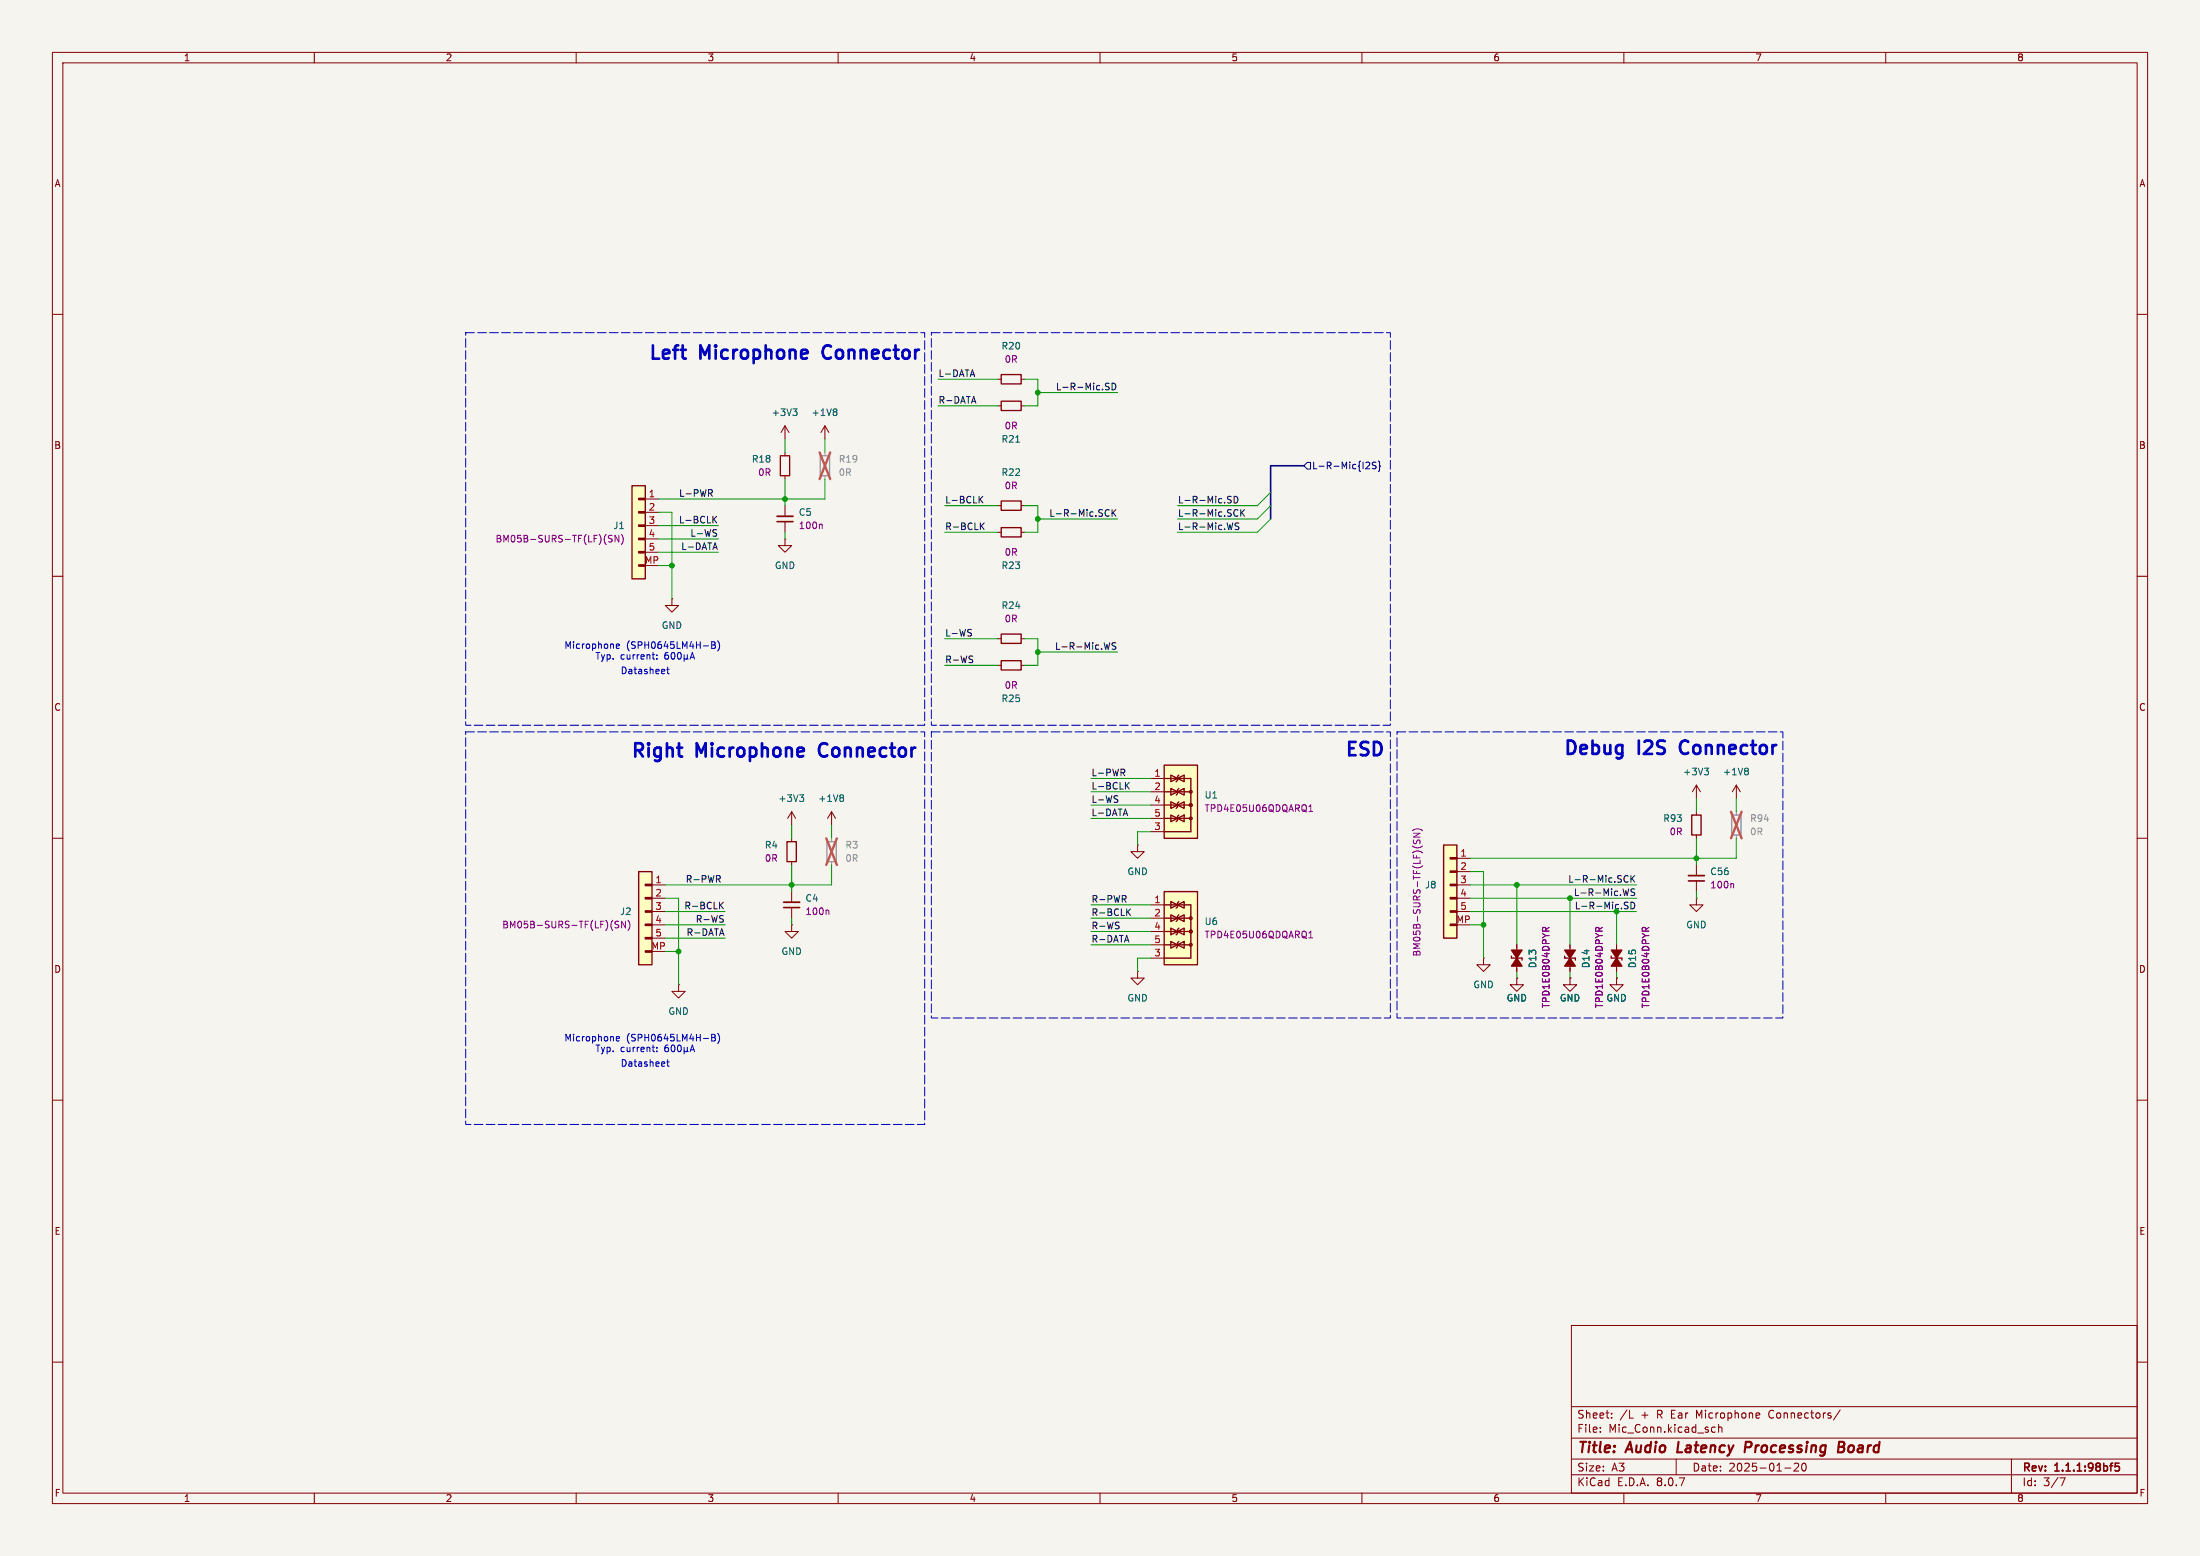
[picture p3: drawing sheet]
<svg xmlns="http://www.w3.org/2000/svg" width="420mm" height="297mm" viewBox="0 0 420 297" stroke-linecap="round" stroke-linejoin="round" font-family="sans-serif">
<path d="M0 0h420v297h-420z" fill="#f5f4ef" stroke="#f5f4ef" stroke-width=".19"/>
<g fill="none" stroke="#840000" stroke-width=".19">
<path d="M10 10h400v277h-400zM12 12h396v273h-396zM60 10v2M110 10v2M160 10v2M210 10v2M260 10v2M310 10v2M360 10v2M10 60h2M190.5 77.5h.6M194.9 77.5h.7"/>
<path d="M408 60h2M190.5 96.5h.6M194.9 96.5h.7M10 110h2M408 110h2M10 160h2M323.8 154.9v.7M323.8 159.4v.6M408 160h2M323.8 171.5v1.2h-1.2l1.2 1.3 1.3-1.3h-1.3M323.8 171.5h.1M10 210h2"/>
<path d="M408 210h2M300 253h108v32h-108zM10 260h2M300 278.5h108M300 274.5h108M300 268.5h108M305.5 273.2v.2M305.5 272.5v.1M307.7 270.5v.2M307.7 269.8v.1M311.1 270.7h.7M320 278.5v3"/>
<path d="M326.9 273.3h.5M326.9 272.5h.5M328.1 272.5l.2-.1 .4 .1v.9M328.1 271.9v1.5M335.7 269.7l.2 .3-.7 .2M335.9 270.6l-.2 .1M343.3 279.4v.5l-.9 .9h1M344.1 279.4a.81 .81 0 0 0 .3 1.4l.3-.2 .1-.4-.1-.8M351.3 269.1l-1.3 1.9M384 278.5v6.5M408 260h2M60 285v2"/>
<path d="M110 285v2M160 285v2M210 285v2M260 285v2M300 281.5h108M310 285v2M340.7 280.2h1.2M360 285v2M393.2 282.1h1l-.6 1.5"/>
</g>
<path d="M404.5 279.3h-.7v.7l.2-.1h.5l.1 .2-.1 .5-.2 .2-.5-.2" fill="none" stroke="#840000" stroke-width=".3"/>
<path d="M320.4 275.2l-.2 2h.9M334.1 275.2h-.8l-.3 2M334.1 276.2l-.9 .1M351 276.2h.7M351.1 275.2l.9 .1a.51 .51 0 0 1 .1 .5 .51 .51 0 0 1-.4 .4l.2 .1a.58 .58 0 0 1-.3 .9h-.7z" fill="none" stroke="#840000" stroke-width=".4"/>
<path d="M191.1 76.6h3.8v1.8h-3.8zM191.1 95.6h3.8v1.8h-3.8zM323 155.6h1.7v3.8h-1.7z" fill="none" stroke="#840000" stroke-width=".25"/>
<path d="M193.9 84.4h.7" fill="none" stroke="#006464" stroke-width=".19"/>
<g fill="#ffffc2">
<path d="M276.9 176.4h1.2v.3h-1.2z"/>
<path d="M276.9 173.9h1.2v.2h-1.2z"/>
<path d="M276.9 171.3h1.2v.3h-1.2z"/>
<path d="M276.9 168.8h1.2v.2h-1.2z"/>
<path d="M276.9 166.2h1.2v.3h-1.2z"/>
<path d="M276.9 163.7h1.2v.3h-1.2z"/>
<path d="M275.6 161.3h2.5v17.8h-2.5z"/>
</g>
<path d="M275.6 161.3h2.5v17.8h-2.5zM276.9 176.4h1.2v.3h-1.2zM276.9 173.9h1.2v.2h-1.2zM276.9 171.3h1.2v.3h-1.2zM276.9 168.8h1.2v.2h-1.2zM276.9 166.2h1.2v.3h-1.2zM276.9 163.7h1.2v.3h-1.2zM288.5 182.5v.4h2.1v.4M298.7 182.5v.4h2v.4M307.6 182.5v.4h2v.4" fill="none" stroke="#840000" stroke-width=".25"/>
<g fill="none" stroke="#840000" stroke-width=".19">
<path d="M323.8 149.9v2.5M323.8 149.9l-.7 1.2M323.8 149.9l.8 1.2M278.1 163.8h2.6M278.1 166.4h2.6M278.1 168.9h2.6M278.1 171.5h2.6M278.1 174h2.6M323.8 165.1v2M323.8 168.1v2.1M283.2 182.9v1.3h-1.3l1.3 1.2 1.3-1.2h-1.3M283.2 182.9h.1"/>
<path d="M289.6 186.7v1.3h1.2l-1.2 1.2-1.3-1.2h1.3M289.6 186.7h.1M289.6 180.3v5.1M299.7 186.7v1.3h1.3l-1.3 1.2-1.3-1.2h1.3M299.7 186.7h.1M299.7 180.3v5.1M308.6 186.7v1.3h1.3l-1.3 1.2-1.3-1.2h1.3M308.6 186.7h.1M308.6 180.3v5.1"/>
</g>
<path d="M269.6 158.6a1.46 1.46 0 0 1 2 0M269.8 159.1h1.3l-1.3 .7h1.3M269.9 160.3l-.1 .5 .1 .2h.4l.2-.6 .3-.1 .3 .3-.1 .4M294.5 177.3l.2-.3 .3 .1 .1 .2M295.7 177l-.6 .4M304.6 177.3l.3-.3 .3 .1 .1 .2M305.9 177l-.6 .4M313.5 177.3l.2-.3 .4 .1 .1 .2M314.8 177l-.6 .4M330.8 168.6l.2 .2v.7" fill="none" stroke="#840084" stroke-width=".19"/>
<g fill="#840000" stroke="#840000" stroke-width=".25">
<path d="M299.7 182.9l1 1.5h-2z"/>
<path d="M298.7 181.4h2l-1 1.5z"/>
<path d="M308.6 182.9l1 1.5h-2z"/>
<path d="M307.6 181.4h2l-1 1.5z"/>
<path d="M289.6 182.9l1 1.5h-2.1z"/>
<path d="M288.5 181.4h2.1l-1 1.5z"/>
</g>
<path d="M322.3 168.1h3.1" fill="none" stroke="#840000" stroke-width=".3"/>
<path d="M322.3 167.1h3.1" fill="none" stroke="#840000" stroke-width=".33"/>
<path d="M330.6 155.6h1.8v3.8h-1.8z" fill="none" stroke="#9c9b98" stroke-width=".25"/>
<path d="M331.5 154.9v.7M331.5 159.4v.6" fill="none" stroke="#9c9b98" stroke-width=".19"/>
<path d="M330.5 154.9l2 5.1M332.5 154.9l-2 5.1" fill="none" stroke="#e75356" stroke-width=".46"/>
<path d="M325.4 146.6h.7l-.4 .5M325.9 147.1l.2 .3v.3l-.2 .2" fill="none" stroke="#006464" stroke-width=".19"/>
<path d="M331.5 149.9l-.8 1.2z" fill="#ffffc2"/>
<path d="M331.5 149.9v2.5" fill="none" stroke="#ffffc2" stroke-width=".19"/>
<path d="M331.5 149.9l.7 1.2z" fill="#ffffc2"/>
<path d="M331.5 149.9l-.8 1.2M331.5 149.9v2.5M331.5 149.9l.7 1.2M151.1 176.5v1.3h-1.2l1.2 1.3 1.3-1.3h-1.3M151.1 176.5h.1" fill="none" stroke="#840000" stroke-width=".19"/>
<path d="M333.5 146.6l.3 .3-.3 .3 .3 .2v.3l-.3 .2" fill="none" stroke="#006464" stroke-width=".19"/>
<g fill="#ffffc2">
<path d="M123.2 181.5h1.3v.2h-1.3z"/>
<path d="M123.2 178.9h1.3v.3h-1.3z"/>
<path d="M123.2 176.4h1.3v.3h-1.3z"/>
<path d="M123.2 173.9h1.3v.2h-1.3z"/>
<path d="M123.2 171.3h1.3v.3h-1.3z"/>
<path d="M123.2 168.8h1.3v.2h-1.3z"/>
<path d="M121.9 166.4h2.6v17.8h-2.6z"/>
</g>
<path d="M121.9 166.4h2.6v17.8h-2.6zM123.2 178.9h1.3v.3h-1.3zM123.2 176.4h1.3v.3h-1.3zM123.2 173.9h1.3v.2h-1.3zM123.2 171.3h1.3v.3h-1.3zM123.2 168.8h1.3v.2h-1.3zM123.2 181.5h1.3v.2h-1.3z" fill="none" stroke="#840000" stroke-width=".25"/>
<path d="M151.1 154.9v2.6M151.1 154.9l-.7 1.3M151.1 154.9l.8 1.3M124.5 168.9h2.5M124.5 171.5h2.5M124.5 174h2.5M124.5 176.5h2.5M124.5 179.1h2.5M151.1 170.2v2M151.1 173.2v2.1M129.5 188v1.2h-1.2l1.2 1.3 1.3-1.3h-1.3M129.5 188h.1" fill="none" stroke="#840000" stroke-width=".19"/>
<path d="M118.1 175.9l-.5-.1-.1 .2v.3l.5 .3 .1 .3-.2 .2-.5-.1M119.4 175.8v1.3l-.7-1.3v1.3M119.9 175.7a1.46 1.46 0 0 1 0 1.9M158.1 173.7l.1 .2v.7" fill="none" stroke="#840084" stroke-width=".19"/>
<path d="M149.6 173.2h3.1" fill="none" stroke="#840000" stroke-width=".3"/>
<path d="M149.6 172.2h3.1" fill="none" stroke="#840000" stroke-width=".33"/>
<path d="M152.6 151.7h.8l-.4 .5M153.2 152.2l.2 .2v.3l-.2 .3" fill="none" stroke="#006464" stroke-width=".19"/>
<path d="M157.9 160.7h1.7v3.8h-1.7z" fill="none" stroke="#9c9b98" stroke-width=".25"/>
<path d="M158.7 160v.7M158.7 164.5v.6" fill="none" stroke="#9c9b98" stroke-width=".19"/>
<path d="M157.7 160l2.1 5.1M159.8 160l-2.1 5.1" fill="none" stroke="#e75356" stroke-width=".46"/>
<path d="M158.7 154.9l-.7 1.3z" fill="#ffffc2"/>
<path d="M158.7 154.9v2.6" fill="none" stroke="#ffffc2" stroke-width=".19"/>
<path d="M158.7 154.9l.8 1.3z" fill="#ffffc2"/>
<path d="M158.7 154.9l-.7 1.3M158.7 154.9v2.6M158.7 154.9l.8 1.3M151.1 160v.7M151.1 164.5v.6" fill="none" stroke="#840000" stroke-width=".19"/>
<path d="M160.8 151.7l.2 .3-.2 .3 .2 .2v.2l-.2 .3" fill="none" stroke="#006464" stroke-width=".19"/>
<path d="M150.2 160.7h1.8v3.8h-1.8z" fill="none" stroke="#840000" stroke-width=".25"/>
<path d="M222.2 156.2h5.1M222.2 153.7h5.1M222.2 151.1h5.1M222.2 148.6h5.1v10.2h-5.1" fill="none" stroke="#ffffc2" stroke-width=".19"/>
<g fill="#ffffc2">
<path d="M224.8 155.8l.2-.2-.5 1.2 .3-.2z"/>
<path d="M225 153l-.5 1.3 .3-.2v-.8z"/>
<path d="M225 150.5l-.5 1.3 .3-.3v-.8z"/>
<path d="M225 148l-.2 .2v.8l-.3 .2z"/>
<path d="M223.5 155.6l1.3 .6-1.3 .6z"/>
<path d="M223.5 153l1.3 .7-1.3 .6z"/>
<path d="M224.8 153.7l1.3-.7v1.3z"/>
<path d="M223.5 150.5l1.3 .6-1.3 .7z"/>
<path d="M224.8 151.1l1.3-.6v1.3z"/>
<path d="M223.5 148l1.3 .6-1.3 .6z"/>
<path d="M224.8 148.6l1.3-.6v1.2z"/>
<path d="M224.8 156.2l1.3-.6v1.2z"/>
<path d="M222.2 146.1h6.4v13.9h-6.4z"/>
</g>
<g fill="#ffffc2" stroke="#ffffc2" stroke-width=".19">
<circle cx="227.3" cy="156.2" r=".25"/>
<circle cx="227.3" cy="153.7" r=".25"/>
<circle cx="227.3" cy="151.1" r=".25"/>
</g>
<g fill="none" stroke="#840000" stroke-width=".25">
<path d="M222.2 146.1h6.4v13.9h-6.4zM222.2 156.2h5.1M222.2 153.7h5.1M222.2 151.1h5.1M222.2 148.6h5.1v10.2h-5.1M223.5 155.6l1.3 .6-1.3 .6zM223.5 153l1.3 .7-1.3 .6zM223.5 150.5l1.3 .6-1.3 .7zM223.5 148l1.3 .6-1.3 .6zM224.8 153.7l1.3-.7v1.3zM224.8 151.1l1.3-.6v1.3zM224.8 148.6l1.3-.6v1.2z"/>
<path d="M224.8 156.2l1.3-.6v1.2zM225 155.6l-.2 .2v.8l-.3 .2M225 153l-.2 .3v.8l-.3 .2M225 150.5l-.2 .2v.8l-.3 .3M225 148l-.2 .2v.8l-.3 .2"/>
<circle cx="227.3" cy="151.1" r=".25"/>
<circle cx="227.3" cy="156.2" r=".25"/>
<circle cx="227.3" cy="153.7" r=".25"/>
</g>
<path d="M149.9 96.5v2.1M149.9 99.6v2M219.7 148.6h2.5M219.7 151.1h2.5M219.7 158.8h2.5M219.7 153.7h2.5M219.7 156.2h2.5" fill="none" stroke="#840000" stroke-width=".19"/>
<path d="M156.8 100.1l.2 .1v.7M249.9 154.9h.7M249.9 154l.3-.4v1.3" fill="none" stroke="#840084" stroke-width=".19"/>
<path d="M148.3 99.6h3.1" fill="none" stroke="#840000" stroke-width=".3"/>
<path d="M148.3 98.6h3.1" fill="none" stroke="#840000" stroke-width=".33"/>
<g fill="#ffffc2">
<path d="M121.9 107.8h1.3v.3h-1.3z"/>
<path d="M121.9 105.3h1.3v.2h-1.3z"/>
<path d="M121.9 102.7h1.3v.3h-1.3z"/>
<path d="M121.9 100.2h1.3v.3h-1.3z"/>
<path d="M121.9 97.7h1.3v.2h-1.3z"/>
<path d="M121.9 95.1h1.3v.3h-1.3z"/>
<path d="M120.6 92.7h2.6v17.8h-2.6z"/>
</g>
<path d="M120.6 92.7h2.6v17.8h-2.6zM121.9 97.7h1.3v.2h-1.3zM121.9 95.1h1.3v.3h-1.3zM149 87h1.7v3.8h-1.7zM121.9 107.8h1.3v.3h-1.3zM121.9 105.3h1.3v.2h-1.3zM121.9 102.7h1.3v.3h-1.3zM121.9 100.2h1.3v.3h-1.3z" fill="none" stroke="#840000" stroke-width=".25"/>
<path d="M123.2 95.3h2.5M123.2 97.8h2.5M149.9 86.4v.6M149.9 90.8v.6M123.2 100.3h2.5M123.2 102.9h2.5M123.2 105.4h2.5M128.3 114.3v1.3h-1.3l1.3 1.2 1.2-1.2h-1.2M128.3 114.3h.1M149.9 102.9v1.2h-1.3l1.3 1.3 1.2-1.3h-1.2M149.9 102.9h.1" fill="none" stroke="#840000" stroke-width=".19"/>
<path d="M116.9 102.2h-.5l-.2 .1v.4l.5 .2 .2 .3-.3 .2h-.5M118.1 102.2v1.2l-.7-1.2v1.2M118.6 102a1.46 1.46 0 0 1 0 1.9" fill="none" stroke="#840084" stroke-width=".19"/>
<path d="M157.5 81.3l-.8 1.3z" fill="#ffffc2"/>
<path d="M157.5 81.3v2.5" fill="none" stroke="#ffffc2" stroke-width=".19"/>
<path d="M157.5 81.3l.7 1.3z" fill="#ffffc2"/>
<path d="M157.5 81.3l-.8 1.3M157.5 81.3v2.5M157.5 81.3l.7 1.3M217.2 185.4v1.3h-1.3l1.3 1.3 1.2-1.3h-1.2M217.2 185.4h.1" fill="none" stroke="#840000" stroke-width=".19"/>
<path d="M159.5 78l.3 .3-.3 .3 .3 .2v.3l-.3 .2" fill="none" stroke="#006464" stroke-width=".19"/>
<path d="M222.2 177.8h5.1M222.2 175.3h5.1M222.2 172.7h5.1v10.2h-5.1M222.2 180.3h5.1" fill="none" stroke="#ffffc2" stroke-width=".19"/>
<g fill="#ffffc2">
<path d="M225 179.7l-.2 .3v.7l-.3 .3z"/>
<path d="M224.8 177.4l.2-.2-.5 1.2 .3-.2z"/>
<path d="M225 174.6l-.5 1.3 .3-.3v-.7z"/>
<path d="M225 172.1l-.5 1.3 .3-.3v-.8z"/>
<path d="M223.5 179.7l1.3 .6-1.3 .7z"/>
<path d="M223.5 177.2l1.3 .6-1.3 .6z"/>
<path d="M224.8 177.8l1.3-.6v1.2z"/>
<path d="M223.5 174.6l1.3 .7-1.3 .6z"/>
<path d="M224.8 175.3l1.3-.7v1.3z"/>
<path d="M223.5 172.1l1.3 .6-1.3 .7z"/>
<path d="M224.8 172.7l1.3-.6v1.3z"/>
<path d="M224.8 180.3l1.3-.6v1.3z"/>
<path d="M222.2 170.2h6.4v14h-6.4z"/>
</g>
<g fill="#ffffc2" stroke="#ffffc2" stroke-width=".19">
<circle cx="227.3" cy="180.3" r=".25"/>
<circle cx="227.3" cy="177.8" r=".25"/>
<circle cx="227.3" cy="175.3" r=".25"/>
</g>
<g fill="none" stroke="#840000" stroke-width=".25">
<path d="M191.1 71.5h3.8v1.8h-3.8zM191.1 100.7h3.8v1.8h-3.8zM191.1 121h3.8v1.8h-3.8zM191.1 126.1h3.8v1.8h-3.8zM222.2 170.2h6.4v14h-6.4zM222.2 177.8h5.1M222.2 175.3h5.1M222.2 172.7h5.1v10.2h-5.1M223.5 179.7l1.3 .6-1.3 .7zM223.5 177.2l1.3 .6-1.3 .6zM223.5 174.6l1.3 .7-1.3 .6zM223.5 172.1l1.3 .6-1.3 .7z"/>
<path d="M224.8 177.8l1.3-.6v1.2zM224.8 175.3l1.3-.7v1.3zM224.8 172.7l1.3-.6v1.3zM225 179.7l-.2 .3v.7l-.3 .3M225 177.2l-.2 .2v.8l-.3 .2M225 174.6l-.2 .3v.7l-.3 .3M225 172.1l-.2 .2v.8l-.3 .3M222.2 180.3h5.1M224.8 180.3l1.3-.6v1.3z"/>
<circle cx="227.3" cy="177.8" r=".25"/>
<circle cx="227.3" cy="175.3" r=".25"/>
<circle cx="227.3" cy="180.3" r=".25"/>
</g>
<g fill="none" stroke="#840000" stroke-width=".19">
<path d="M190.5 72.4h.6M194.9 72.4h.7M149.9 81.3v2.5M149.9 81.3l-.8 1.3M149.9 81.3l.7 1.3M190.5 101.6h.6M194.9 101.6h.7M190.5 121.9h.6M190.5 127h.6M194.9 121.9h.7M194.9 127h.7M217.2 161.3v1.3h-1.3l1.3 1.2 1.2-1.2h-1.2"/>
<path d="M217.2 161.3h.1M219.7 172.7h2.5M219.7 175.3h2.5M219.7 177.8h2.5M219.7 182.9h2.5M219.7 180.3h2.5M289.6 186.7h.1M289.6 180.3v.7M289.6 184.8v.6M299.7 186.7h.1M299.7 180.3v.7M299.7 184.8v.6"/>
<path d="M308.6 186.7h.1M308.6 180.3v.7M308.6 184.8v.6"/>
</g>
<path d="M249.9 179h.7M249.9 178.1l.3-.4v1.3M294.5 177.3l.2-.3 .3 .1 .1 .2M295.7 177l-.6 .4M304.6 177.3l.3-.3 .3 .1 .1 .2M305.9 177l-.6 .4M313.5 177.3l.2-.3 .4 .1 .1 .2M314.8 177l-.6 .4" fill="none" stroke="#840084" stroke-width=".19"/>
<path d="M156.6 87h1.8v3.8h-1.8z" fill="none" stroke="#9c9b98" stroke-width=".25"/>
<path d="M157.5 86.4v.6M157.5 90.8v.6" fill="none" stroke="#9c9b98" stroke-width=".19"/>
<path d="M156.5 86.4l2 5M158.5 86.4l-2 5" fill="none" stroke="#e75356" stroke-width=".46"/>
<path d="M151.4 78h.8l-.5 .5M151.9 78.5l.3 .3v.3l-.3 .2" fill="none" stroke="#006464" stroke-width=".19"/>
<path d="M249.6 88.3h.6v1.2h-.6l-.7-.6zM260.9 88.2l.5 .1 .1 .3-.8 .9h.8M262.7 88.3l-.5-.1-.2 .1v.4l.6 .2 .1 .3-.2 .3-.5-.1M263.1 88l.3 .2v.6l.1 .2-.1 .2v.6l-.3 .2" fill="none" stroke="#000084" stroke-width=".19"/>
<g fill="none" stroke="#0f0f0f" stroke-width=".19">
<path d="M185.6 70.6l.5 1.3M185.9 75.7l.4 1.3M211.1 73.7l.5 .2 .1 .3-.2 .2h-.5M211.1 73.2h.6M212.3 73.1a.64 .64 0 0 1 .7 .7 .64 .64 0 0 1-.7 .6zM135.6 94.1l.4 .6M135.7 93.5l.3 .2-.1 .3-.2 .1M136.3 99.1l.5 .7M136.8 98.5l-.7 .8M187.1 95.3l.5 .7M187.6 94.7l-.7 .8M187.9 99.8l-.7 .7"/>
<path d="M211.1 98.4l.3 .1 .3-.1M211.7 97.4l-.3-.1-.3 .2M212.3 97.3v1.2M212.5 97.8l.5 .7M213 97.3l-.7 .7M234.4 95.3l.5 .2 .2 .3-.3 .2-.5-.1M234.4 94.8h.7M235.4 99.8l-.3 1.3-.3-.9M235.6 94.7a.64 .64 0 0 1 .7 .7 .64 .64 0 0 1-.7 .6zM235.7 98.4l.3 .1 .3-.1M236.3 97.4l-.3-.1-.3 .2M236.5 99.9l-.5-.1-.2 .1v.4l.6 .2 .1 .3-.2 .3-.5-.1"/>
<path d="M236.9 97.3v1.2M237 97.8l.6 .7M237.6 97.3l-.7 .7M136.5 103.6l.4 1.3M136.6 101.8l.2 .2-.2 .4M136.6 101.1h.2M187.3 100.4l.6 .7M185.2 120.8l.3 .2-.3 .4M185.3 120.1l.2 .1M185.5 125.2l.2 .1M185.6 125.9l.1 .2-.1 .3M211.9 122.7l-.3 1.2-.3-.9"/>
<path d="M213 122.7h-.5l-.1 .1v.4l.5 .2 .1 .3-.2 .2h-.5M213.2 152.6l.2 .2-.2 .4M213.2 151.9h.2M214.3 147.5l.4 .6M214.5 146.8l.2 .2v.4l-.2 .1M214.9 154.4l.4 1.3M215 149.9l.6 .7M215.6 149.3l-.7 .8M137.1 167.8l.4 .6M137.3 167.1l.2 .3-.1 .3-.1 .1M137.5 172.8l.6 .7M137.8 177.3l.4 1.3"/>
<path d="M137.9 174.7l.2 .1M138 175.5l.1 .2-.1 .3M138.1 172.2l-.7 .7M213.5 176l.1 .1M213.5 176.7l.1 .2-.1 .3M214.5 171.6l.5 .6M214.7 170.9l.3 .3-.1 .3-.2 .1M215.1 178.6l.4 1.2M215.3 174l.5 .7M215.8 173.5l-.7 .7M310.1 168.2l.3 .2 .4-.1M310.2 172.8l.5 .1 .1 .3-.2 .3-.5-.1"/>
<path d="M310.2 172.3h.6M310.8 167.2l-.4-.1-.3 .2M310.9 169.7l-.3 1.2-.2-.9M311.4 172.2a.64 .64 0 0 1 .7 .6 .64 .64 0 0 1-.7 .7zM311.4 167.1v1.3M311.5 167.7l.6 .7M312.1 167.1l-.7 .8M312.1 169.7h-.5l-.2 .1v.4l.6 .2 .1 .3-.3 .2h-.4"/>
</g>
<g fill="none" stroke="#0000c2" stroke-width=".19">
<path d="M117.7 123.3l.6-.1-.1-.2-.4-.1-.1 .2v.6h.5M124.9 125.8h.1M125.4 125v.1M125.4 125.7v.1M127 124.8l-.1 .8 .3 .2h.3l.1-.2v-.3l-.2-.3M127.2 125l-.3 .3M127.3 127.8h.5M127.5 127.3v1.1l.3 .2M128.1 125l.1 .6 .2 .2 .3-.1 .1-.7M129.3 125l.1 .6 .2 .2 .3-.1 .2-.7M130.6 125v1.2M130.6 125.6l.2 .2 .4-.2"/>
<path d="M131.2 125v.6M131.2 125.6l.2 .2M131.7 125.8l.5-1.3 .4 1.3M131.9 125.4h.6M135.9 122.5h.4l.2 .2-.2 .4 .2 .1 .1 .3-.3 .3h-.4zM135.9 123.1h.4M137 122.3a1.46 1.46 0 0 1 0 2M117.7 198.3l.6-.1-.1-.3h-.4l-.1 .1v.6h.5M125.4 200v.1M127 199.8l-.1 .7 .3 .2h.3l.1-.2v-.3l-.2-.2M127.2 200l-.3 .2M128.1 200l.1 .5 .2 .2 .3-.1 .1-.6"/>
<path d="M129.3 200l.1 .5 .2 .2 .3-.1 .2-.6M130.6 199.9v1.3M131.2 199.9v.7M135.9 197.4h.4l.2 .3-.2 .3 .2 .2 .1 .3-.3 .2h-.4zM135.9 198h.4M137 197.2a1.46 1.46 0 0 1 0 2M124.9 200.7h.1M125.4 200.6v.1M127.3 202.7h.5M127.5 202.3v1l.3 .2M130.6 200.6l.2 .1 .4-.1M131.2 200.6l.2 .1"/>
<path d="M131.7 200.7l.5-1.2 .4 1.2M131.9 200.4h.6"/>
</g>
<path d="M88.9 63.5h87.6v74.9h-87.6zM177.8 63.5h87.6v74.9h-87.6zM88.9 139.7h87.6v74.9h-87.6zM177.8 139.7h87.6v54.6h-87.6zM266.7 139.7h73.7v54.6h-73.7z" fill="none" stroke="#0000c2" stroke-width=".19" stroke-dasharray="1.7 .6"/>
<path d="M248.9 88.9h-6.3v10.2" fill="none" stroke="#000084" stroke-width=".3"/>
<g fill="none" stroke="#009600" stroke-width=".19">
<path d="M179.1 72.4h11.4M179.1 77.5h11.4M195.6 72.4h2.5v5.1h-2.5M198.1 74.9h15.3M125.7 97.8h2.6v16.5M149.9 83.8v2.6M149.9 91.4v5.1M157.5 83.8v2.6M157.5 91.4v3.9h-31.8M180.3 96.5h10.2M195.6 96.5h2.5v5.1h-2.5M198.1 99.1h15.3"/>
<path d="M242.6 99.1l-2.6 2.5h-15.2M242.6 96.5l-2.6 2.6h-15.2M242.6 94l-2.6 2.5h-15.2M125.7 108h2.6M125.7 100.3h11.5M125.7 105.4h11.5M125.7 102.9h11.5M149.9 101.6v1.3M180.3 101.6h10.2M180.3 121.9h10.2M180.3 127h10.2M195.6 121.9h2.5v5.1h-2.5"/>
<path d="M198.1 124.5h15.3M151.1 157.5v2.5M158.7 157.5v2.5M208.3 153.7h11.4M208.3 148.6h11.4M208.3 156.2h11.4M208.3 151.1h11.4M219.7 158.8h-2.5v2.5M323.8 152.4v2.5M331.5 152.4v2.5M127 179.1h11.4M127 176.5h11.4"/>
<path d="M127 171.5h2.5v16.5M127 174h11.4M151.1 165.1v5.1M151.1 175.3v1.2M158.7 165.1v3.8h-31.7M208.3 177.8h11.4M208.3 175.3h11.4M208.3 172.7h11.4M280.7 168.9h31.7M280.7 166.4h2.5v16.5M280.7 176.5h2.5M280.7 171.5h31.7"/>
<path d="M280.7 174h31.7M289.6 168.9v11.4M299.7 171.5v8.8M308.6 174v6.3M323.8 160v5.1M323.8 170.2v1.3M331.5 160v3.8h-50.8M127 181.6h2.5M208.3 180.3h11.4M219.7 182.9h-2.5v2.5M289.6 185.4v1.3M299.7 185.4v1.3"/>
<path d="M308.6 185.4v1.3"/>
</g>
<g fill="#009600" stroke="#009600" stroke-width=".19">
<circle cx="289.6" cy="168.9" r=".46"/>
<circle cx="128.3" cy="108" r=".46"/>
<circle cx="151.1" cy="168.9" r=".46"/>
<circle cx="129.5" cy="181.6" r=".46"/>
<circle cx="198.1" cy="99.1" r=".46"/>
<circle cx="198.1" cy="124.5" r=".46"/>
<circle cx="198.1" cy="74.9" r=".46"/>
<circle cx="299.7" cy="171.5" r=".46"/>
<circle cx="283.2" cy="176.5" r=".46"/>
<circle cx="308.6" cy="174" r=".46"/>
<circle cx="323.8" cy="163.8" r=".46"/>
<circle cx="149.9" cy="95.3" r=".46"/>
</g>
<g font-size="3.5" fill="#0000c2">
<text x="123.5" y="69.3">Left</text>
<text x="133.6" y="69.3">Microphone</text>
<text x="158.1" y="69.3">Connector</text>
<text x="120.2" y="145.3">Right</text>
<text x="132.9" y="145.3">Microphone</text>
<text x="157.4" y="145.3">Connector</text>
<text x="256.5" y="145">ESD</text>
<text x="298.2" y="144.8">Debug</text>
<text x="312.8" y="144.8">I2S</text>
<text x="321.8" y="144.8">Connector</text>
</g>
<g font-size="2.8" fill="#840000">
<text x="301" y="277.9">Title:</text>
<text x="310.6" y="277.9">Audio</text>
<text x="321.1" y="277.9">Latency</text>
<text x="334.7" y="277.9">Processing</text>
<text x="353.3" y="277.9">Board</text>
</g>
<g font-size="2.1" fill="#840000">
<text x="301" y="273.7">File:</text>
<text x="301" y="271">Sheet:</text>
<text x="307.1" y="273.7">Mic_Conn.kicad_sch</text>
<text x="309.2" y="271">/L</text>
<text x="313.3" y="271">+</text>
<text x="316.5" y="271">R Ear</text>
<text x="324.2" y="271">Microphone</text>
<text x="338.2" y="271">Connectors/</text>
<text x="301" y="281.1">Size:</text>
<text x="307.6" y="281.1">A3</text>
<text x="323" y="281.1">Date:</text>
<text x="330" y="281.1">2025-01-20</text>
<text x="386" y="281.3">Rev:</text>
<text x="392.4" y="281.3">1.1.1:98bf5</text>
<text x="301" y="283.9">KiCad</text>
<text x="308.7" y="283.9">E.D.A.</text>
<text x="316.3" y="283.9">8.0.7</text>
<text x="386" y="283.9">Id:</text>
<text x="390.1" y="283.9">3/7</text>
</g>
<g font-size="1.8" fill="#840000">
<text x="35" y="11.9">1</text>
<text x="85" y="11.9">2</text>
<text x="135" y="11.9">3</text>
<text x="185" y="11.9">4</text>
<text x="235" y="11.9">5</text>
<text x="285" y="11.9">6</text>
<text x="335" y="11.9">7</text>
<text x="385" y="11.9">8</text>
<text x="10.3" y="35.9">A</text>
<text x="408.3" y="35.9">A</text>
<text x="10.3" y="85.9">B</text>
<text x="408.2" y="85.9">B</text>
<text x="10.3" y="135.9">C</text>
<text x="408.2" y="135.9">C</text>
<text x="10.3" y="185.9">D</text>
<text x="408.2" y="185.9">D</text>
<text x="10.3" y="235.9">E</text>
<text x="408.3" y="235.9">E</text>
<text x="10.3" y="285.9">F</text>
<text x="35" y="286.9">1</text>
<text x="85" y="286.9">2</text>
<text x="135" y="286.9">3</text>
<text x="185" y="286.9">4</text>
<text x="235" y="286.9">5</text>
<text x="285" y="286.9">6</text>
<text x="335" y="286.9">7</text>
<text x="385" y="286.9">8</text>
<text x="408.3" y="285.9">F</text>
</g>
<g font-size="1.8" fill="#006464">
<text x="191.1" y="66.9">R20</text>
<text x="147.2" y="79.6">+3V3</text>
<text x="154.8" y="79.6">+1V8</text>
<text x="143.4" y="88.5">R18</text>
<text x="191.1" y="84.7">R21</text>
<text x="191.1" y="91">R22</text>
<text x="117" y="101.2">J1</text>
<text x="152.4" y="98.6">C5</text>
<text x="147.8" y="108.8">GND</text>
<text x="191.1" y="108.8">R23</text>
<text x="191.1" y="116.4">R24</text>
<text x="126.2" y="120.2">GND</text>
<text x="191.1" y="134.2">R25</text>
<text x="321.2" y="148.2">+3V3</text>
<text x="328.8" y="148.2">+1V8</text>
<text x="148.5" y="153.3">+3V3</text>
<text x="156.1" y="153.3">+1V8</text>
<text x="229.9" y="152.6">U1</text>
<text x="317.4" y="157.1">R93</text>
<text x="145.9" y="162.1">R4</text>
<text x="215.1" y="167.2">GND</text>
<text x="326.4" y="167.2">C56</text>
<text x="153.7" y="172.3">C4</text>
<text x="271.9" y="169.8">J8</text>
<text x="118.3" y="174.8">J2</text>
<text x="229.9" y="176.8">U6</text>
<text x="321.8" y="177.4">GND</text>
<text x="149.1" y="182.5">GND</text>
<text x="293.5" y="184.9" transform="rotate(-90 293.5 184.9)">D13</text>
<text x="303.6" y="184.9" transform="rotate(-90 303.6 184.9)">D14</text>
<text x="312.5" y="184.9" transform="rotate(-90 312.5 184.9)">D15</text>
<text x="215.1" y="191.4">GND</text>
<text x="281.2" y="188.8">GND</text>
<text x="287.5" y="191.4">GND</text>
<text x="297.7" y="191.4">GND</text>
<text x="306.6" y="191.4">GND</text>
<text x="127.5" y="193.9">GND</text>
</g>
<g font-size="1.8" fill="#840084">
<text x="191.7" y="69.4">0R</text>
<text x="191.7" y="82.1">0R</text>
<text x="144.6" y="91">0R</text>
<text x="191.7" y="93.6">0R</text>
<text x="152.4" y="101.2">100n</text>
<text x="94.7" y="103.7">BM05B-SURS-TF(LF)(SN)</text>
<text x="191.7" y="106.3">0R</text>
<text x="191.7" y="119">0R</text>
<text x="191.7" y="131.7">0R</text>
<text x="229.9" y="155.2">TPD4E05U06QDQARQ1</text>
<text x="318.6" y="159.6">0R</text>
<text x="145.9" y="164.7">0R</text>
<text x="326.4" y="169.8">100n</text>
<text x="96" y="177.4">BM05B-SURS-TF(LF)(SN)</text>
<text x="153.7" y="174.8">100n</text>
<text x="229.9" y="179.3">TPD4E05U06QDQARQ1</text>
<text x="271.4" y="182.5" transform="rotate(-90 271.4 182.5)">BM05B-SURS-TF(LF)(SN)</text>
<text x="296" y="192.5" transform="rotate(-90 296 192.5)">TPD1E0B04DPYR</text>
<text x="306.2" y="192.5" transform="rotate(-90 306.2 192.5)">TPD1E0B04DPYR</text>
<text x="315.1" y="192.5" transform="rotate(-90 315.1 192.5)">TPD1E0B04DPYR</text>
</g>
<g font-size="1.8" fill="#0f0f0f">
<text x="179.1" y="72">L-DATA</text>
<text x="179.1" y="77.1">R-DATA</text>
<text x="201.5" y="74.6">L-R-Mic.SD</text>
<text x="129.5" y="94.9">L-PWR</text>
<text x="129.5" y="100">L-BCLK</text>
<text x="180.3" y="96.2">L-BCLK</text>
<text x="180.3" y="101.3">R-BCLK</text>
<text x="200.2" y="98.7">L-R-Mic.SCK</text>
<text x="224.8" y="96.2">L-R-Mic.SD</text>
<text x="224.8" y="98.7">L-R-Mic.SCK</text>
<text x="224.8" y="101.3">L-R-Mic.WS</text>
<text x="129.9" y="105.1">L-DATA</text>
<text x="131.7" y="102.5">L-WS</text>
<text x="180.3" y="121.6">L-WS</text>
<text x="201.3" y="124.1">L-R-Mic.WS</text>
<text x="180.3" y="126.7">R-WS</text>
<text x="208.3" y="148.2">L-PWR</text>
<text x="208.3" y="155.9">L-DATA</text>
<text x="208.3" y="150.8">L-BCLK</text>
<text x="208.3" y="153.3">L-WS</text>
<text x="130.5" y="173.6">R-BCLK</text>
<text x="130.8" y="168.6">R-PWR</text>
<text x="208.3" y="172.4">R-PWR</text>
<text x="299.3" y="168.6">L-R-Mic.SCK</text>
<text x="300.4" y="171.1">L-R-Mic.WS</text>
<text x="300.5" y="173.6">L-R-Mic.SD</text>
<text x="131" y="178.7">R-DATA</text>
<text x="132.7" y="176.2">R-WS</text>
<text x="208.3" y="180">R-DATA</text>
<text x="208.3" y="177.5">R-WS</text>
<text x="208.3" y="174.9">R-BCLK</text>
</g>
<g font-size="1.8" fill="#939391">
<text x="160" y="88.5">R19</text>
<text x="334" y="157.1">R94</text>
<text x="161.3" y="162.1">R3</text>
</g>
<text font-size="1.8" fill="#000084" x="250.4" y="89.8">L-R-Mic{I2S}</text>
<g font-size="1.8" fill="#a90000">
<text x="123.8" y="95">1</text>
<text x="123.8" y="97.5">2</text>
<text x="123.8" y="100.1">3</text>
<text x="123" y="107.7">MP</text>
<text x="123.8" y="102.6">4</text>
<text x="123.8" y="105.2">5</text>
<text x="220.3" y="148.3">1</text>
<text x="220.3" y="150.9">2</text>
<text x="220.3" y="153.4">4</text>
<text x="220.3" y="156">5</text>
<text x="220.3" y="158.5">3</text>
<text x="278.7" y="163.6">1</text>
<text x="278.7" y="166.1">2</text>
<text x="125" y="168.7">1</text>
<text x="125" y="171.2">2</text>
<text x="125" y="173.7">3</text>
<text x="220.3" y="172.5">1</text>
<text x="278.7" y="168.7">3</text>
<text x="278.7" y="171.2">4</text>
<text x="278.7" y="173.7">5</text>
<text x="125" y="176.3">4</text>
<text x="125" y="178.8">5</text>
<text x="220.3" y="175">2</text>
<text x="220.3" y="177.5">4</text>
<text x="277.9" y="176.3">MP</text>
<text x="124.3" y="181.4">MP</text>
<text x="220.3" y="182.6">3</text>
<text x="220.3" y="180.1">5</text>
</g>
<g font-size="1.8" fill="#9c9b98">
<text x="160" y="91">0R</text>
<text x="334" y="159.6">0R</text>
<text x="161.3" y="164.7">0R</text>
</g>
<g font-size="1.8" fill="#0000c2">
<text x="107.6" y="124.1">Microphone</text>
<text x="119.6" y="124.1">(SPH0645LM4H-B)</text>
<text x="113.6" y="126.1">Typ.</text>
<text x="118.4" y="128.9">Datasheet</text>
<text x="118.4" y="126.1">current:</text>
<text x="107.6" y="199">Microphone</text>
<text x="113.6" y="201">Typ.</text>
<text x="118.4" y="203.8">Datasheet</text>
<text x="118.4" y="201">current:</text>
<text x="119.6" y="199">(SPH0645LM4H-B)</text>
</g>
</svg>
